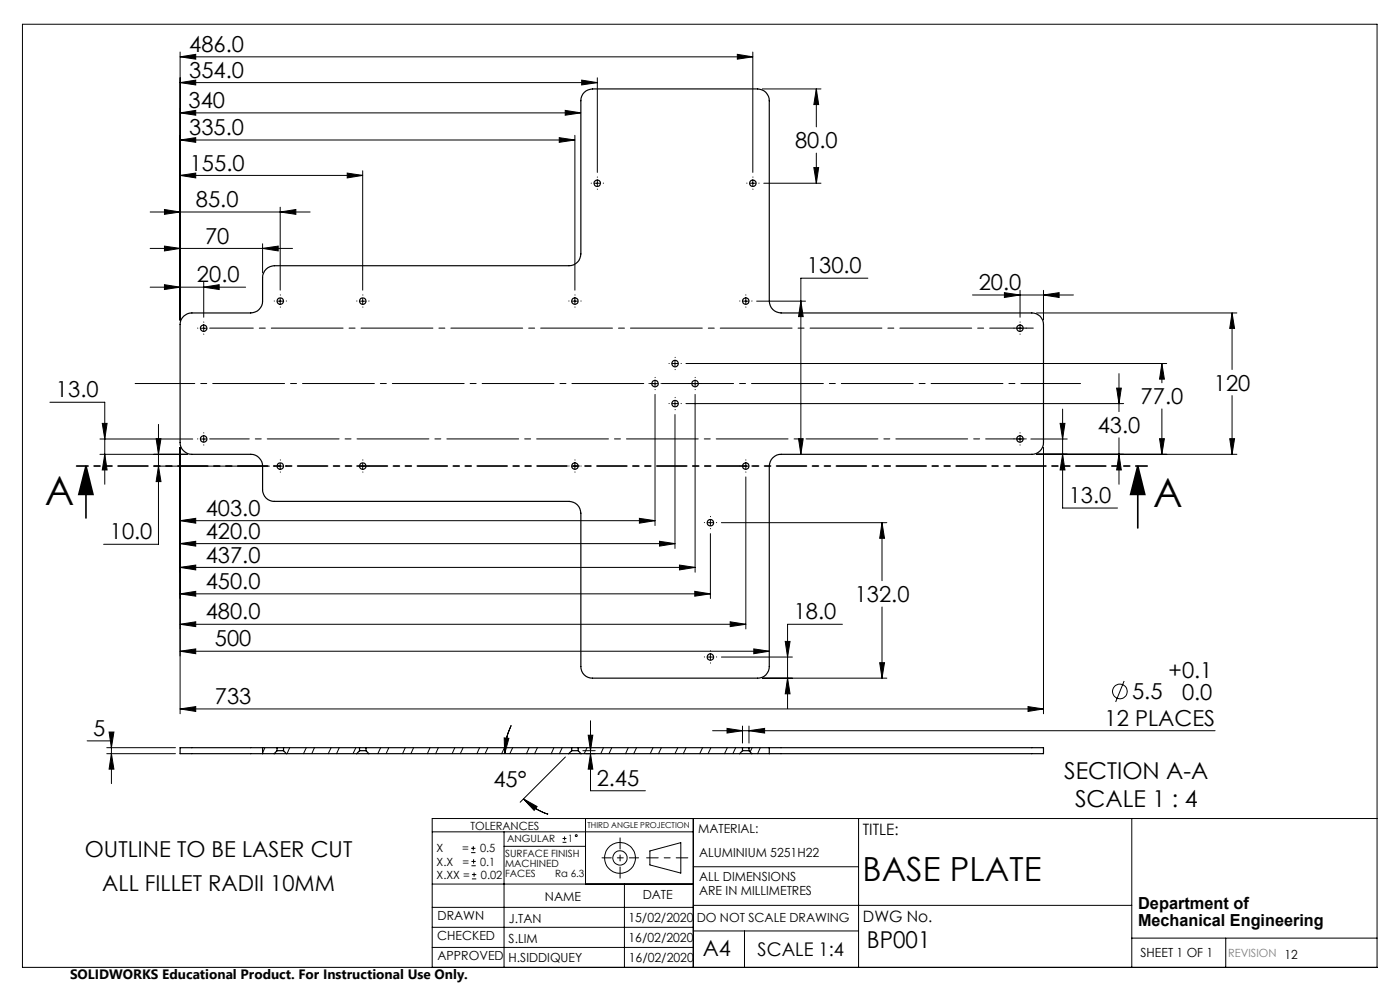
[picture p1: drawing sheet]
<svg xmlns="http://www.w3.org/2000/svg" width="297mm" height="210mm" viewBox="0 0 297 210" stroke-linecap="round" stroke-linejoin="round" font-family="sans-serif">
<g fill="none" stroke="#000" stroke-width=".21">
<path d="M4.8 5.1h287.3v200.1h-287.3zM38.2 17.5l3.3-.5v1zM38.2 12.1l3.3-.6v1.1zM38.2 11v56.9M38.2 17.5h88.5M38.2 12.1h121.5M123.4 17l3.3 .5-3.3 .5zM126.7 16.5v20.1M156.4 11.5l3.3 .6-3.3 .5zM159.7 11v25.6M161.7 18.9h12.5M173.2 18.9l.5 3.3h-1.1z"/>
<path d="M173.2 18.9v8M38.2 23.9l3.3-.5v1zM38.2 37.2l3.3-.5v1zM38.2 29.7l3.3-.5v1zM38.2 37.2h38.7M38.2 29.7h83.8M38.2 23.9h85M73.7 36.7l3.2 .5-3.2 .5zM76.9 36.2v25.4M118.6 29.2l3.4 .5-3.4 .5zM119.9 23.4l3.3 .5-3.3 .5zM122 28.7v32.9"/>
<path d="M126.1 38.9h1.2M126.7 38.2v1.3M159.1 38.9h1.2M159.7 38.2v1.3M162 38.9h12.2M172.6 35.6h1.1l-.5 3.3zM173.2 32.5v6.4M31.9 52.7h30.2M31.9 45h33.9M34.9 44.4l3.3 .6-3.3 .5zM34.9 52.2l3.3 .5-3.3 .5zM43.2 59.9v7.4"/>
<path d="M55.7 52.7l3.3-.5v1zM55.7 51.7v6.2M59.4 45l3.4-.6v1.1zM59.4 43.9v17.7M184.1 59h-14.2v37.4M31.9 60.9h20.2M34.9 60.4l3.3 .5-3.3 .5zM42.6 69.6h1.3M43.2 60.9l3.3-.5v1zM43.2 69v1.2M58.8 63.9h1.3M59.4 63.2v1.3"/>
<path d="M76.3 63.9h1.3M76.9 63.2v1.3M121.3 63.9h1.3M122 63.2v1.3M142.6 77.1h1.2M143.2 76.5v1.2M145.5 77.1h102M157.6 63.9h1.2M158.2 63.2v1.3M160.5 63.9h10.4M169.9 63.9l.5 3.3h-1zM206.3 62.6h21.4"/>
<path d="M213.1 62.1l3.3 .5-3.3 .5zM215.8 69.6h1.2M216.4 69v1.2M216.4 61.6v5.7M219.9 66.4h42.5M221.4 62.6l3.3-.5v1zM221.4 61.6v6.3M237.4 79.3v8M246.5 77.1l.5 3.3h-1zM246.5 77.1v4.1M261.4 66.4l.5 3.3h-1zM261.4 66.4v12"/>
<path d="M10.6 85.3h11.6v17.4M21.2 93.1h19.7M21.2 96.4h18.5M21.7 89.8h1l-.5 3.3zM22.2 96.4l.5 3.3h-1zM32.6 98.9h24.6M33.1 93.1h1l-.5 3.3zM33.6 98.9l.5 3.3h-1zM33.6 90v25.5h-11.6M38.2 94.9v56.5M42.6 93.1h1.3M43.2 92.5v1.3"/>
<path d="M58.8 98.9h1.3M59.4 98.2v1.3M76.3 98.9h1.3M76.9 98.2v1.3M121.3 98.9h1.3M122 98.2v1.3M138.3 81.4h1.3M139 80.7v1.3M139 83.7v27.8M142.6 85.6h1.2M143.2 85v1.2M143.2 87.9v28.4"/>
<path d="M145.5 85.6h92.9M146.8 81.4h1.3M147.5 80.7v1.3M147.5 83.7v37.7M157.6 98.9h1.2M158.2 98.2v1.3M169.4 93.1h1l-.5 3.3zM215.8 93.1h1.2M216.4 92.5v1.3M218.7 93.1h7.7M219.9 96.4h42.5M221.4 94.9v56.5"/>
<path d="M224.9 89.8h1l-.5 3.3zM225.4 96.4l.5 3.3h-1zM225.4 86.8v21h11.7M236.9 82.3h1l-.5 3.3zM237.4 96.4l.5 3.3h-1zM237.4 92.9v9.8M246 93.1h1l-.5 3.3zM246.5 86.7v9.7M260.9 93.1h1l-.5 3.3zM261.4 83.9v12.5M38.2 110.4l3.3-.4v1zM38.2 115.3l3.3-.5v1z"/>
<path d="M38.2 110.4h100.8M38.2 115.3h105M135.6 110l3.4 .4-3.4 .6zM139.9 114.8l3.3 .5-3.3 .5zM144.1 119.9l3.4 .5-3.4 .5zM150.1 110.9h1.2M150.7 110.2v1.3M150.7 113.2v13.8M153 110.9h35.1M158.2 101.2v32.2M187.1 110.9l.5 3.3h-1zM187.1 110.9v12.3"/>
<path d="M38.2 132.4l3.3-.5v1zM38.2 126l3.3-.6v1.1zM38.2 132.4h120M38.2 126h112.5M38.2 120.4l3.3-.5v1zM38.2 138.1l3.3-.5v1.1zM38.2 120.4h109.3M38.2 138.1h125M147.4 125.4l3.3 .6-3.3 .5zM150.1 139.4h1.2M150.7 138.7v1.3M153 139.4h15.1"/>
<path d="M154.9 131.9l3.3 .5-3.3 .5zM159.9 137.6l3.3 .5-3.3 .6zM166.6 136.1h1l-.5 3.3zM178.7 132.4h-11.6v17.8M187.1 128.8v15.1M18.5 157.2h5.1v9M22.6 158.6h14.6M22.6 159.9h14.6M23.1 155.3h1.1l-.6 3.3zM23.6 159.9l.6 3.3h-1.1zM38.2 150.4l3.3-.5v1zM38.2 150.4h183.2"/>
<path d="M56.2 158.6l-.5 1.1M61.5 158.6l-.6 1.3M65 158.6l-.6 1.3M66.7 158.6l-.6 1.3M70.2 158.6l-.6 1.3M72 158.6l-.6 1.3M75.5 158.6l-.6 1.3M80.8 158.6l-.6 1.3M82.5 158.6l-.6 1.3M86 158.6l-.6 1.3M87.7 158.6l-.5 1.3M91.2 158.6l-.5 1.3"/>
<path d="M93 158.6l-.6 1.3M96.5 158.6l-.6 1.3M98.2 158.6l-.6 1.3M101.7 158.6l-.5 1.3M103.5 158.6l-.6 1.3M107 156.5l.9 .1-.8 3.3zM107 158.6l-.6 1.3M108.4 153.9a14.1 14.1 0 0 0-1.3 6M108.8 158.6l-.6 1.3M112.3 158.6l-.6 1.3M114 158.6l-.6 1.3M117.5 158.6l-.6 1.3"/>
<path d="M119.3 158.6l-.6 1.3M122.8 158.6l-.1 .3M123.6 159.2h2.7M124.2 159.9h2.1M124.5 158.6l-.6 1.3M124.8 156h1l-.5 3.2zM125.3 159.9l.5 3.3h-1zM125.3 152.9v14.8h11.6M128 158.6l-.5 1.3M129.8 158.6l-.6 1.3M133.3 158.6l-.6 1.3M135 158.6l-.6 1.3"/>
<path d="M138.5 158.6l-.6 1.3M140.3 158.6l-.6 1.3M143.8 158.6l-.6 1.3M145.6 158.6l-.6 1.3M149 158.6l-.6 1.3M150.8 158.6l-.6 1.3M151.2 155h106.6M154.2 154.5l3.3 .5-3.3 .5zM154.3 158.6l-.6 1.3M156.1 158.6l-.6 1.3M157.5 154v3.6M158.9 155l3.3-.5v1z"/>
<path d="M158.9 154v3.6M159.6 158.6l-.5 .9M161.3 158.6l-.6 1.3M161.7 143.9h26.4M167.1 143.9l.5 3.3h-1zM186.6 140.6h1l-.5 3.3zM218.1 149.9l3.3 .5-3.3 .5zM238.5 144.5l-1.8 4.4M91.7 176.5h55.4M99.9 179.9h1M100.4 179.5v.9M106.9 176.5v28.7"/>
<path d="M106.9 179.5h17.3M111.1 169.5l2.8 1.6-.6 .8zM111.1 169.5a13.8 13.8 0 0 0 5.2 3.2M119.3 178.7h.9M119.3 177.9h.9M119.8 177.4v.9M119.9 160.6l-9.6 9.6M124.2 173.6v13.9M147.1 173.6v31.6M182.1 173.6v31.6M240.1 173.6v31.6M292.1 173.6h-200.4v31.6"/>
<path d="M91.7 196.7h55.4M91.7 192.5h55.4M91.7 187.5h55.4M99.9 180.9h1M100 183.6h.9M100 182.7h.9M100.1 186.4h.9M100.1 185.5h.9M100.5 182.3v.9M100.6 185.1v.9M132.5 187.5v17.7M137.9 180.5l6.5-1.8v6.5l-6.5-1.7z"/>
<path d="M147.1 183.9h35M147.1 197.5h35M147.1 192h93M157.9 197.5v7.7M240.1 199h52M260 199v6.2M91.7 201h55.4"/>
<circle cx="237.6" cy="146.7" r="1.55"/>
<circle cx="122.2" cy="177.3" r=".2"/>
<circle cx="131.5" cy="182" r="1.52"/>
<circle cx="131.5" cy="182" r="3.3"/>
</g>
<path d="M145.9 182h-8.7" fill="none" stroke="#000" stroke-width=".21" stroke-dasharray="15.2 1.3 1.3 1.3" stroke-dashoffset="12.8"/>
<path d="M131.5 177.7v8.6" fill="none" stroke="#000" stroke-width=".21" stroke-dasharray="15.2 1.3 1.3 1.3" stroke-dashoffset="12.9"/>
<path d="M127.7 182h7.8" fill="none" stroke="#000" stroke-width=".21" stroke-dasharray="15.2 1.3 1.3 1.3" stroke-dashoffset="13.3"/>
<path d="M18.2 98.9l1.5 6h-3zM18.2 98.9v11M241.4 98.9l1.5 6h-3zM241.4 98.9v13.1" fill="none" stroke="#000" stroke-width=".35"/>
<path d="M229.2 81.4h-200.5" fill="none" stroke="#000" stroke-width=".21" stroke-dasharray="15.2 1.3 1.3 1.3" stroke-dashoffset="2.6"/>
<g fill="none" stroke="#000" stroke-width=".21" stroke-dasharray="15.2 1.3 1.3 1.3">
<path d="M125.5 38.9h-.1M126.7 37.6v-.1M128 38.9h.1M158.5 38.9h-.1M159.7 37.6v-.1M161 38.9h.1M126.7 40.1v.1M159.7 40.1v.1M42 69.6h-.1M43.2 68.4v-.1M43.2 70.9h.1M58.2 63.9h.1"/>
<path d="M59.5 62.6v-.1M59.5 65.1v.1M60.7 63.9h.1M75.7 63.9h.1M77 62.6v-.1M77 65.1v.1M78.2 63.9h.1M120.7 63.9h.1M122 62.6v-.1M122 65.1v.1M123.2 63.9h.1M142 77.1h-.1"/>
<path d="M143.2 75.9v-.1M143.2 78.4h.1M144.5 77.1h.1M157 63.9h-.1M158.2 62.6v-.1M158.2 65.1v.1M159.5 63.9h.1M215.1 69.6h.1M216.4 68.4v-.1M216.4 70.9h.1M217.6 69.6h.1M42 93.1h-.1"/>
<path d="M43.2 91.9v-.1M43.2 94.4h.1M58.2 98.9h.1M59.5 97.6v-.1M60.7 98.9h.1M75.7 98.9h.1M77 97.6v-.1M78.2 98.9h.1M120.7 98.9h.1M122 97.6v-.1M123.2 98.9h.1M137.7 81.4h.1"/>
<path d="M139 80.1v-.1M139 82.6v.1M140.2 81.4h.1M142 85.6h-.1M143.2 84.4v-.1M143.2 86.9h.1M144.5 85.6h.1M146.2 81.4h.1M147.5 80.1v-.1M147.5 82.6v.1M148.7 81.4h.1M157 98.9h-.1"/>
<path d="M158.2 97.6v-.1M159.5 98.9h.1M215.1 93.1h.1M216.4 91.9v-.1M216.4 94.4h.1M217.6 93.1h.1M59.5 100.1v.1M77 100.1v.1M122 100.1v.1M149.5 110.9h-.1M150.7 109.6v-.1M150.7 112.1v.1"/>
<path d="M152 110.9h.1M158.2 100.1v.1M149.5 139.4h-.1M150.7 138.1v-.1M152 139.4h.1M150.7 140.6v.1"/>
</g>
<path d="M44.5 93.1h173" fill="none" stroke="#000" stroke-width=".21" stroke-dasharray="15.2 1.3 1.3 1.3" stroke-dashoffset="6.8"/>
<path d="M44.5 69.6h174.7" fill="none" stroke="#000" stroke-width=".21" stroke-dasharray="15.2 1.3 1.3 1.3" stroke-dashoffset="6"/>
<path d="M243.4 98.9h-227.2" fill="none" stroke="#000" stroke-width=".35" stroke-dasharray="6.3 1.3 1.3 1.3 1.3 1.3" stroke-dashoffset="3.9"/>
<g fill="#000">
<path d="M119.9 23.4l3.3 .5-3.3 .5zM38.2 23.9l3.3-.5v1z"/>
<path d="M34.9 52.2l3.3 .5-3.3 .5zM55.7 52.7l3.3-.5v1zM213.1 62.1l3.3 .5-3.3 .5zM221.4 62.6l3.3-.5v1zM21.7 89.8h1l-.5 3.3zM22.2 96.4l.5 3.3h-1zM33.1 93.1h1l-.5 3.3zM33.6 98.9l.5 3.3h-1zM261.4 66.4l.5 3.3h-1zM260.9 93.1h1l-.5 3.3zM167.1 143.9l.5 3.3h-1zM166.6 136.1h1l-.5 3.3zM186.6 140.6h1l-.5 3.3zM187.1 110.9l.5 3.3h-1zM38.2 150.4l3.3-.5v1zM218.1 149.9l3.3 .5-3.3 .5zM237.4 96.4l.5 3.3h-1zM236.9 82.3h1l-.5 3.3zM38.2 110.4l3.3-.4v1zM135.6 110l3.4 .4-3.4 .6zM38.2 115.3l3.3-.5v1zM139.9 114.8l3.3 .5-3.3 .5zM38.2 120.4l3.3-.5v1zM144.1 119.9l3.4 .5-3.4 .5zM173.2 18.9l.5 3.3h-1.1zM172.6 35.6h1.1l-.5 3.3zM246 93.1h1l-.5 3.3zM246.5 77.1l.5 3.3h-1zM225.4 96.4l.5 3.3h-1zM224.9 89.8h1l-.5 3.3zM169.4 93.1h1l-.5 3.3zM169.9 63.9l.5 3.3h-1zM23.1 155.3h1.1l-.6 3.3zM23.6 159.9l.6 3.3h-1.1zM124.8 156h1l-.5 3.2zM125.3 159.9l.5 3.3h-1zM154.2 154.5l3.3 .5-3.3 .5zM158.9 155l3.3-.5v1zM107 156.5l.9 .1-.8 3.3zM111.1 169.5l2.8 1.6-.6 .8z"/>
<path d="M59.4 45l3.4-.6v1.1zM34.9 44.4l3.3 .6-3.3 .5zM73.7 36.7l3.2 .5-3.2 .5zM38.2 37.2l3.3-.5v1zM118.6 29.2l3.4 .5-3.4 .5zM38.2 29.7l3.3-.5v1zM43.2 60.9l3.3-.5v1zM34.9 60.4l3.3 .5-3.3 .5zM123.4 17l3.3 .5-3.3 .5zM38.2 17.5l3.3-.5v1zM154.9 131.9l3.3 .5-3.3 .5zM38.2 132.4l3.3-.5v1zM147.4 125.4l3.3 .6-3.3 .5zM38.2 126l3.3-.6v1.1zM156.4 11.5l3.3 .6-3.3 .5zM38.2 12.1l3.3-.6v1.1z"/>
<path d="M241.4 98.9l1.5 6h-3zM18.2 98.9l1.5 6h-3z"/>
<path d="M38.2 138.1l3.3-.5v1.1zM159.9 137.6l3.3 .5-3.3 .6z"/>
</g>
<g fill="none" stroke="#000" stroke-width=".25">
<path d="M38.9 67.1a2.47 2.47 0 0 1 1.8-.7h12.5a2.53 2.53 0 0 0 2.5-2.5v-5a2.53 2.53 0 0 1 2.5-2.5h62.5a2.53 2.53 0 0 0 2.5-2.5v-32.5a2.47 2.47 0 0 1 2.5-2.5h35a2.47 2.47 0 0 1 2.5 2.5v42.5a2.53 2.53 0 0 0 2.5 2.5h53.2a2.41 2.41 0 0 1 2.5 2.5v25a2.47 2.47 0 0 1-2.5 2.5h-53.2a2.53 2.53 0 0 0-2.5 2.5v42.5a2.41 2.41 0 0 1-2.5 2.5h-35a2.41 2.41 0 0 1-2.5-2.5v-32.5a2.53 2.53 0 0 0-2.5-2.5h-62.5a2.47 2.47 0 0 1-2.5-2.5v-5a2.53 2.53 0 0 0-2.5-2.5h-12.5a2.53 2.53 0 0 1-2.5-2.5v-25a2.32 2.32 0 0 1 .7-1.8zM55.7 158.6h-17.5v1.3h17.5M55.7 158.6v1.3M55.7 158.6h3.1M55.7 159.9h2.5M58.2 159.9h2.5M58.8 159.2h1.3M58.8 158.6h1.3M58.8 158.6v.6M58.8 159.2l-.6 .7M60.1 158.6v.6M60.1 159.2l.6 .7"/>
<path d="M60.1 158.6h16.2M60.7 159.9h15M75.7 159.9h2.5M76.3 159.2h1.3M76.3 158.6h1.3M76.3 158.6v.6M76.3 159.2l-.6 .7M77.6 158.6v.6M77.6 159.2l.6 .7M77.6 158.6h43.7M78.2 159.9h42.5M120.7 159.9h2.6"/>
<path d="M121.3 159.2h1.4M121.3 158.6h1.4M121.3 158.6v.6M121.3 159.2l-.6 .7M122.7 158.6v.6M122.7 159.2l.6 .7M122.7 158.6h34.8M123.3 159.9h33.6M156.9 159.9h2.6M157.5 159.2h1.4M157.5 158.6h1.4M157.5 158.6v.6"/>
<path d="M157.5 159.2l-.6 .7M158.9 158.6v.6M158.9 159.2l.6 .7M158.9 158.6h4.3M159.5 159.9h3.7M163.2 158.6h58.2v1.3h-58.2M163.2 158.6v1.3"/>
<circle cx="126.7" cy="38.9" r=".68"/>
<circle cx="159.7" cy="38.9" r=".68"/>
<circle cx="43.2" cy="69.6" r=".69"/>
<circle cx="59.5" cy="63.9" r=".68"/>
<circle cx="77" cy="63.9" r=".68"/>
<circle cx="122" cy="63.9" r=".69"/>
<circle cx="143.2" cy="77.1" r=".68"/>
<circle cx="158.2" cy="63.9" r=".69"/>
<circle cx="216.4" cy="69.6" r=".68"/>
<circle cx="43.2" cy="93.1" r=".7"/>
<circle cx="59.5" cy="98.9" r=".68"/>
<circle cx="77" cy="98.9" r=".68"/>
<circle cx="122" cy="98.9" r=".69"/>
<circle cx="139" cy="81.4" r=".7"/>
<circle cx="143.2" cy="85.6" r=".68"/>
<circle cx="147.5" cy="81.4" r=".7"/>
<circle cx="158.2" cy="98.9" r=".69"/>
<circle cx="216.4" cy="93.1" r=".69"/>
<circle cx="150.7" cy="110.9" r=".69"/>
<circle cx="150.7" cy="139.4" r=".7"/>
</g>
<g font-size="8.5">
<text x="9.5" y="107">A</text>
<text x="244.7" y="107.6">A</text>
</g>
<text font-size="7.1" x="183" y="186.9">BASE PLATE</text>
<g font-size="4.9">
<text x="225.8" y="165.2">SECTION A-A</text>
<text x="228.1" y="171.1">SCALE 1 : 4</text>
<text x="183.9" y="201">BP001</text>
</g>
<g font-size="4.7">
<text x="40.1" y="11">486.0</text>
<text x="40.1" y="16.5">354.0</text>
<text x="40" y="22.9">340</text>
<text x="40.1" y="28.7">335.0</text>
<text x="168.7" y="31.4">80.0</text>
<text x="40.3" y="36.2">155.0</text>
<text x="41.6" y="43.9">85.0</text>
<text x="43.5" y="51.7">70</text>
<text x="41.8" y="59.9">20.0</text>
<text x="171.2" y="58">130.0</text>
<text x="207.6" y="61.5">20.0</text>
<text x="257.5" y="82.9">120</text>
<text x="11.9" y="84.3">13.0</text>
<text x="242" y="85.7">77.0</text>
<text x="232.9" y="91.8">43.0</text>
<text x="226.7" y="106.7">13.0</text>
<text x="43.6" y="109.4">403.0</text>
<text x="23.3" y="114.4">10.0</text>
<text x="43.6" y="114.3">420.0</text>
<text x="43.6" y="119.3">437.0</text>
<text x="43.6" y="124.9">450.0</text>
<text x="43.6" y="131.4">480.0</text>
<text x="168.4" y="131.4">18.0</text>
<text x="181.3" y="127.7">132.0</text>
<text x="45.6" y="137.1">500</text>
<text x="247.9" y="143.9">+0.1</text>
<text x="45.6" y="149.4">733</text>
<text x="240.2" y="148.4">5.5</text>
<text x="250.8" y="148.4">0.0</text>
<text x="234.3" y="154">12 PLACES</text>
<text x="19.8" y="156.1">5</text>
<text x="104.7" y="166.9">45°</text>
<text x="126.6" y="166.7">2.45</text>
<text x="18" y="181.8">OUTLINE TO BE LASER CUT</text>
<text x="21.7" y="189.1">ALL FILLET RADII 10MM</text>
<text x="149.1" y="202.9">A4</text>
</g>
<text font-size="4" x="160.7" y="202.8">SCALE 1:4</text>
<g font-size="3.5">
<text x="241.4" y="192.8">Department of</text>
<text x="241.4" y="196.3">Mechanical Engineering</text>
</g>
<g font-size="3.3">
<text x="183" y="177.2">TITLE:</text>
<text x="183.1" y="195.7">DWG No.</text>
</g>
<text font-size="2.9" x="14.9" y="207.6">SOLIDWORKS Educational Product. For Instructional Use Only.</text>
<g font-size="2.7">
<text x="148.1" y="176.7">MATERIAL:</text>
<text x="148.3" y="181.8">ALUMINIUM 5251H22</text>
<text x="115.6" y="191">NAME</text>
<text x="136.3" y="190.8">DATE</text>
<text x="148.3" y="186.8">ALL DIMENSIONS</text>
<text x="148.3" y="189.8">ARE IN MILLIMETRES</text>
<text x="92.8" y="195.2">DRAWN</text>
<text x="107.9" y="195.7">J.TAN</text>
<text x="133.3" y="195.6">15/02/2020</text>
<text x="147.8" y="195.7">DO NOT SCALE DRAWING</text>
<text x="92.8" y="199.3">CHECKED</text>
<text x="92.8" y="203.6">APPROVED</text>
<text x="107.9" y="199.9">S.LIM</text>
<text x="133.3" y="199.8">16/02/2020</text>
<text x="242" y="203">SHEET 1 OF 1</text>
<text x="107.9" y="204.1">H.SIDDIQUEY</text>
<text x="133.4" y="204">16/02/2020</text>
</g>
<g font-size="2.4">
<text x="99.8" y="176">TOLERANCES</text>
<text x="92.6" y="180.8">X</text>
<text x="92.6" y="183.6">X.X</text>
<text x="98" y="180.8">=</text>
<text x="98.1" y="183.6">=</text>
<text x="101.8" y="180.8">0.5</text>
<text x="101.9" y="183.6">0.1</text>
<text x="92.6" y="186.4">X.XX =</text>
<text x="102" y="186.4">0.02</text>
</g>
<text font-size="2.4" fill="#808080" x="260.6" y="203">REVISION 12</text>
<g font-size="2.1">
<text x="107.6" y="178.6">ANGULAR</text>
<text x="120.5" y="178.6">1</text>
<text x="107.2" y="181.8">SURFACE FINISH</text>
<text x="107.2" y="183.9">MACHINED</text>
<text x="107.2" y="186">FACES</text>
<text x="117.8" y="186">Ra 6.3</text>
</g>
<text font-size="1.7" x="124.6" y="175.7">THIRD ANGLE PROJECTION</text>
</svg>
